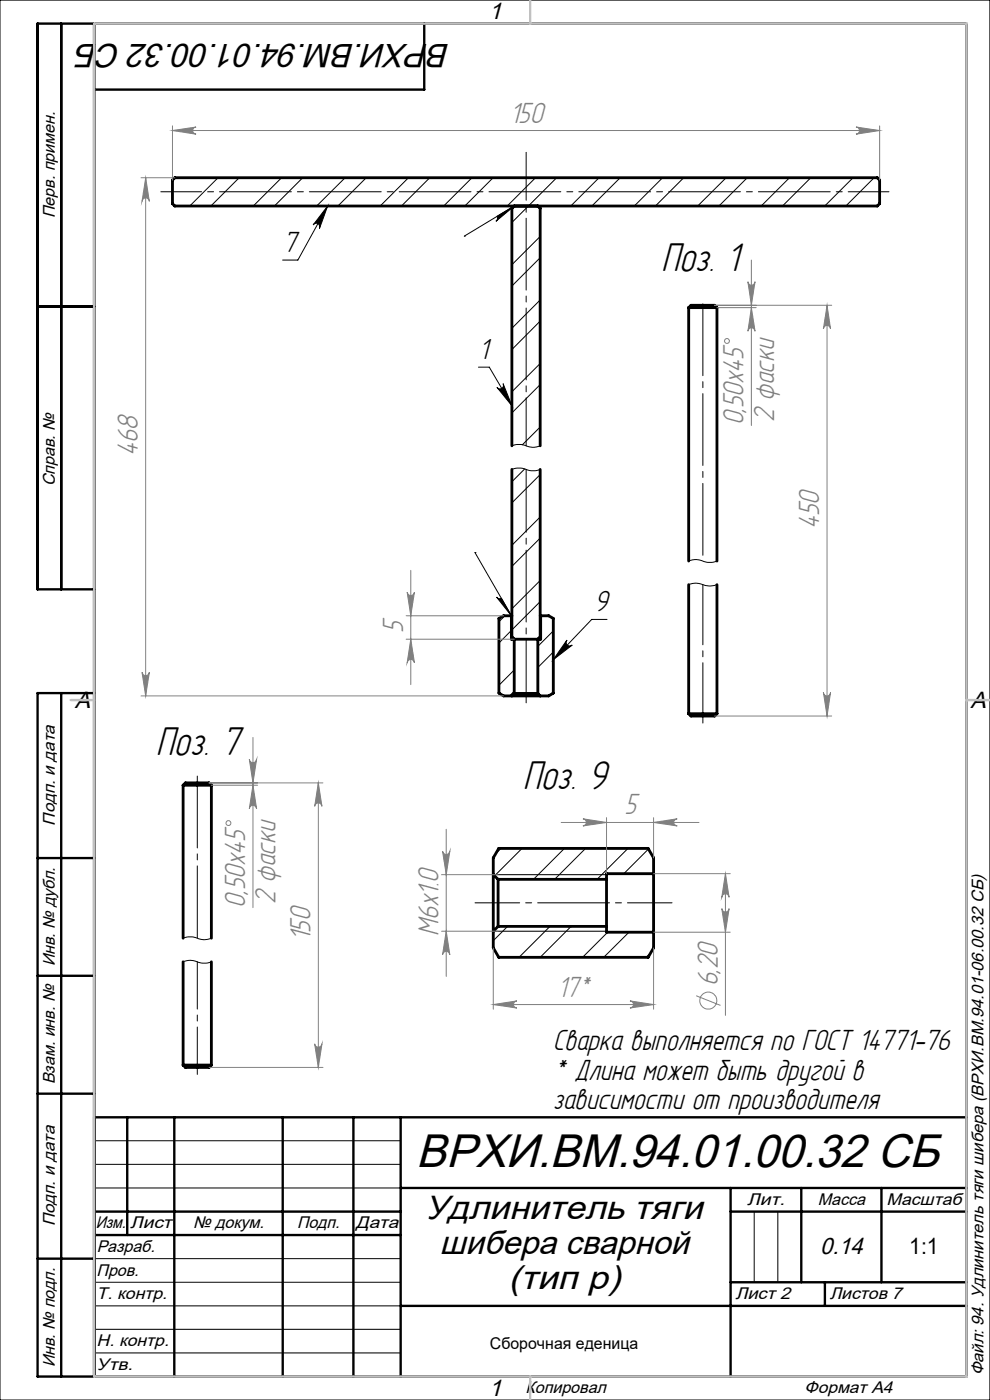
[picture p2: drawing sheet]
<svg xmlns="http://www.w3.org/2000/svg" width="210mm" height="297mm" viewBox="0 0 210 297" stroke-linecap="round" stroke-linejoin="round" font-family="sans-serif">
<g fill="none" stroke="#000" stroke-width=".21">
<path d="M0 0h210v297h-210zM37.3 37.7l-.7 .7M46.2 37.7l-5.9 6M50.7 37.7l-6 6M59.7 37.7l-6 6M64.2 37.7l-6 6M73.2 37.7l-6 6M77.7 37.7l-6 6M86.6 37.7l-6 6M91.2 37.7l-6 6M100.1 37.7l-6 6M104.6 37.7l-6 6"/>
<path d="M113.6 37.7l-6 6M118.1 37.7l-9.5 9.5M127.1 37.7l-6 6M131.6 37.7l-6 6M140.5 37.7l-6 6M145 37.7l-6 6M154 37.7l-6 6M158.5 37.7l-6 6M167.5 37.7l-6 6M172 37.7l-6 6M180.9 37.7l-6 6M185.4 37.7l-6 6"/>
<path d="M69.5 43.7l-6.3 11.5h-3.3M69.5 43.7l-1.7 4.8a.77 .77 0 0 0-.3-1.1 .77 .77 0 0 0-1.1 .3zM98.5 50.1h.1M105.4 45.9l3.7-2.2-3.9 3.3 .4-.6zM109.1 43.7l-10.6 6.4M114.6 50.2l-6 6M114.6 54.7l-6 6M101.5 77.9h2.3l4.8 8.2M114.6 63.6l-6 6M114.6 77.1l-6 6M114.6 68.1l-6 6.1M105.4 82.2a.76 .76 0 0 0 1 .2 .76 .76 0 0 0 .3-1l1.9 4.7z"/>
<path d="M108.6 99.6l.8-.3a7.2 7.2 0 0 1 3.3 .6l1.1-.1 .8-.2M108.6 94.6l.8-.3a7.2 7.2 0 0 1 3.3 .6l1.1-.1 .8-.2M111.3 99.5l-2.7 2.7M114.6 90.6l-3.8 3.8M114.6 81.6l-6 6M100.8 117.2l7.7 13.4M100.8 117.2h.1M114.6 109.7l-6 6M114.6 100.7l-6 6M114.6 114.2l-6 6M146.1 119a4.7 4.7 0 0 1 3.8 .3h1.1l1.1-.3M105.3 126.7l.2 .1a.64 .64 0 0 0 .9 .1l2.1 3.7z"/>
<path d="M107.1 130.6l-1.3 1.3M108.5 133.7l-2.7 2.7M114.6 123.2l-6 5.9M114.6 127.6l-6 6M117.4 133.8l-3.3 3.3M117.4 138.3l-3.3 3.3M120.3 135.8a.77 .77 0 0 0 0 1.1 .77 .77 0 0 0 1.1-.1l-4 3.1zM128.8 131.4h-3.3l-8.1 8.5M146.1 124a4.9 4.9 0 0 1 3.8 .2l.8 .1 1.4-.3M109.1 142.1l-3.3 3.3M109.1 146.6l-1 1M106.3 180l-1.1 1.1"/>
<path d="M110.7 180l-5.8 5.8M119.7 180l-6.5 6.5M124.2 180l-6.5 6.5M133.2 180l-6.6 6.5M38.8 199a4.7 4.7 0 0 1 3.9 .3l.8 .1 1.3-.4M107.7 196.5l-3.1 3.1M116.7 196.5l-6.6 6.6M121.1 196.5l-6.5 6.6M128.7 185.6h-24.1v12h24.1M128.9 197.8l-5.3 5.3M133.4 197.8l-5.3 5.3M137.5 180.1l-5.2 5.2"/>
<path d="M38.8 204a4.7 4.7 0 0 1 3.9 .3h1l1.1-.3M138.1 202l-1 1.1M20 242h65M20 247h65M20 252h65M160 257v15M165 257v15M20 267h65M20 272h65M20 277h65M20 282h65M20 287h65"/>
</g>
<g fill="none" stroke="#000" stroke-width=".6">
<path d="M37.1 37.7h149l.5 .5v5l-.5 .5h-149l-.5-.5v-5zM109.1 43.7l-.5 .5v50.4M114.1 43.7l.5 .5v50.4M146.1 65.3h6M146.1 65.3l.5-.5h5l.5 .5M146.1 65.3v53.7M152.1 65.3v53.7M108.6 99.6v35.5l.5 .5v11.5M114.6 99.6v35.5l-.5 .5v11.5M108.5 130.6v5h6.2v-5M108.6 130.6h-1.8l-1 .6v15.8l1 .6h1.8M114.6 130.6h1.8l1 .6v15.8l-1 .6h-1.8"/>
<path d="M146.1 124v27.4M152.1 124v27.4M108.6 147.6h6M109.1 147.1h5M109.1 147.1l-.5 .5M114.1 147.1l.5 .5M146.1 151.4h6M146.1 151.4l.5 .5h5l.5-.5M38.8 166.6h6M38.8 166.6l.5-.5h5l.5 .5M38.8 166.6v32.4M44.8 166.6v32.4"/>
<path d="M104.6 185.6v12M104.6 197.6v3.5l1.2 2h31.7l1.1-2v-3.3M104.6 185.6l1.1 .9M105.7 186.5v10M105.7 186.5h23M105.7 196.5h23M105.7 196.5l-1.1 1.1M128.7 186.5v10M128.7 196.5v1.3h9.9M138.6 185.3v12.5M138.6 185.3v-3.3l-1.1-2h-31.7l-1.2 2v3.6M138.6 185.3h-9.9v1.2"/>
<path d="M38.8 204v22M44.8 204v22M38.8 226h6M38.8 226l.5 .4h5l.5-.4"/>
</g>
<g fill="none" stroke="#808080" stroke-width=".21">
<path d="M29.9 37.7h7.2M30.9 37.7v109.9M30.9 37.7l.8 5a.78 .78 0 0 0-.8-.7 .78 .78 0 0 0-.8 .7zM36.6 26.7v11.5M36.6 27.7h150M36.6 27.7l5-.8a.76 .76 0 0 0-.7 .8 .76 .76 0 0 0 .7 .8zM181.6 26.9l5 .8-5 .8a.76 .76 0 0 0 .7-.8 .76 .76 0 0 0-.7-.8zM186.6 26.7v11.5M158.6 59.8a.76 .76 0 0 0 .8 .7 .76 .76 0 0 0 .8-.7l-.8 5zM159.4 55.2v35.1M151.6 64.8h24.8M152.1 65.3h8.3"/>
<path d="M159.4 65.3l.8 5a.76 .76 0 0 0-.8-.7 .76 .76 0 0 0-.8 .7zM175.4 64.8v87.1M175.4 64.8l.8 5a.76 .76 0 0 0-.8-.8 .76 .76 0 0 0-.7 .8zM86.1 135.6h23M86.1 130.6h20.7M86.4 125.6a.78 .78 0 0 0 .7 .7 .78 .78 0 0 0 .8-.7l-.8 5zM87.1 121v24.2M87.1 135.6l.8 5a.78 .78 0 0 0-.8-.7 .78 .78 0 0 0-.7 .7zM29.9 147.6h76.9M30.1 142.6a.78 .78 0 0 0 .8 .7 .78 .78 0 0 0 .8-.7l-.8 5zM53.7 156.5v36M151.6 151.9h24.8"/>
<path d="M174.7 146.9a.76 .76 0 0 0 .7 .7 .76 .76 0 0 0 .8-.7l-.8 5zM44.3 166.1h24.2M44.8 166.6h9.8M52.9 161.1a.78 .78 0 0 0 .8 .7 .78 .78 0 0 0 .7-.7l-.7 5zM53.7 166.6l.7 5a.78 .78 0 0 0-.7-.8 .78 .78 0 0 0-.8 .8zM67.5 166.1v60.3M67.5 166.1l.8 5a.78 .78 0 0 0-.8-.8 .78 .78 0 0 0-.8 .8zM94.7 175.9v31.2M119 174.5h29.3M123.6 173.7l5.1 .8-5.1 .7a.76 .76 0 0 0 .8-.7 .76 .76 0 0 0-.8-.8zM128.7 173.5v11.8M138.6 173.5v8.5"/>
<path d="M138.6 174.5l5.1-.8a.76 .76 0 0 0-.8 .8 .76 .76 0 0 0 .8 .7zM93.7 197.6h11.9M93.7 185.6h11.9M93.9 180.5a.78 .78 0 0 0 .8 .8 .78 .78 0 0 0 .7-.8l-.7 5.1zM94.7 197.6l.7 5a.78 .78 0 0 0-.7-.8 .78 .78 0 0 0-.8 .8zM138.6 197.8h16.3M138.6 185.3h16.3M153.1 192.8a.78 .78 0 0 0 .8 .7 .78 .78 0 0 0 .8-.7l-.8 5zM153.9 185.3l.8 5.1a.78 .78 0 0 0-.8-.8 .78 .78 0 0 0-.8 .8zM153.9 185.3v30.1M104.6 201.1v13M104.6 213.1h34"/>
<path d="M104.6 213.1l5-.8a.76 .76 0 0 0-.7 .8 .76 .76 0 0 0 .7 .8zM133.6 212.3l5 .8-5 .8a.76 .76 0 0 0 .8-.8 .76 .76 0 0 0-.8-.8zM138.6 201.1v13M147.7 211.2l5.1 2.1M44.3 226.4h24.2M66.7 221.4a.78 .78 0 0 0 .8 .8 .78 .78 0 0 0 .8-.8l-.8 5z"/>
<circle cx="154.2" cy="72.3" r=".52"/>
<circle cx="48.5" cy="174.6" r=".52"/>
<circle cx="150.2" cy="212.3" r="1.8"/>
</g>
<path d="M149.1 124v29.4" fill="none" stroke="#000" stroke-width=".21" stroke-dasharray="15.2 1.3 1.3 1.3" stroke-dashoffset="2.4"/>
<path d="M149.1 63.3v55.7" fill="none" stroke="#000" stroke-width=".21" stroke-dasharray="15.2 1.3 1.3 1.3" stroke-dashoffset="-1.2"/>
<path d="M41.9 204v23.9" fill="none" stroke="#000" stroke-width=".21" stroke-dasharray="15.2 1.3 1.3 1.3" stroke-dashoffset="5.2"/>
<path d="M41.9 164.6v34.4" fill="none" stroke="#000" stroke-width=".21" stroke-dasharray="15.2 1.3 1.3 1.3" stroke-dashoffset="-.1"/>
<path d="M111.6 99.6v49.5" fill="none" stroke="#000" stroke-width=".21" stroke-dasharray="15.2 1.3 1.3 1.3" stroke-dashoffset="1.9"/>
<path d="M111.6 32.3v62.3" fill="none" stroke="#000" stroke-width=".21" stroke-dasharray="15.2 1.3 1.3 1.3" stroke-dashoffset="5.1"/>
<path d="M100.8 191.5h41.8" fill="none" stroke="#000" stroke-width=".21" stroke-dasharray="15.2 1.3 1.3 1.3" stroke-dashoffset="5.8"/>
<g fill="none" stroke="#000" stroke-width=".5">
<path d="M13 5v120M20 5v287M90 5v14h-70M8 65h12M20 125h-12v-120h197v287h-197v-145h12M13 147v145M8 182h12M8 207h12M8 232h12M20 237h185M27 237v25M37 237v55"/>
<path d="M60 237v55M75 237v55M85 237v55M20 257h65M85 252h120M155 252v40M155 257h50M170 252v20M187 252v20M8 267h12M20 262h65M85 277h120"/>
<path d="M155 272h50M175 272v5"/>
</g>
<path d="M20 5h185v287h-185zM112.5 0v5M15 148.5h5M205 148.5h5M112.5 292v5" fill="none" stroke="#c0c0c0" stroke-width=".5"/>
<path d="M34.1 40.7h154.5" fill="none" stroke="#000" stroke-width=".21" stroke-dasharray="15.2 1.3 1.3 1.3" stroke-dashoffset="6.6"/>
<path d="M69.5 43.7l-1.7 4.8a.77 .77 0 0 0-.3-1.1 .77 .77 0 0 0-1.1 .3zM105.4 82.2a.76 .76 0 0 0 1 .2 .76 .76 0 0 0 .3-1l1.9 4.7zM120.3 135.8a.77 .77 0 0 0 0 1.1 .77 .77 0 0 0 1.1-.1l-4 3.1zM105.3 126.7l.2 .1a.64 .64 0 0 0 .9 .1l2.1 3.7zM105.4 45.9l3.7-2.2-3.9 3.3 .4-.6z" fill="#000"/>
<g fill="#808080">
<path d="M138.6 174.5l5.1-.8a.76 .76 0 0 0-.8 .8 .76 .76 0 0 0 .8 .7zM123.6 173.7l5.1 .8-5.1 .7a.76 .76 0 0 0 .8-.7 .76 .76 0 0 0-.8-.8z"/>
<path d="M36.6 27.7l5-.8a.76 .76 0 0 0-.7 .8 .76 .76 0 0 0 .7 .8zM181.6 26.9l5 .8-5 .8a.76 .76 0 0 0 .7-.8 .76 .76 0 0 0-.7-.8zM104.6 213.1l5-.8a.76 .76 0 0 0-.7 .8 .76 .76 0 0 0 .7 .8zM133.6 212.3l5 .8-5 .8a.76 .76 0 0 0 .8-.8 .76 .76 0 0 0-.8-.8z"/>
<path d="M153.1 192.8a.78 .78 0 0 0 .8 .7 .78 .78 0 0 0 .8-.7l-.8 5zM153.9 185.3l.8 5.1a.78 .78 0 0 0-.8-.8 .78 .78 0 0 0-.8 .8z"/>
<path d="M30.1 142.6a.78 .78 0 0 0 .8 .7 .78 .78 0 0 0 .8-.7l-.8 5zM30.9 37.7l.8 5a.78 .78 0 0 0-.8-.7 .78 .78 0 0 0-.8 .7zM87.1 135.6l.8 5a.78 .78 0 0 0-.8-.7 .78 .78 0 0 0-.7 .7zM86.4 125.6a.78 .78 0 0 0 .7 .7 .78 .78 0 0 0 .8-.7l-.8 5zM174.7 146.9a.76 .76 0 0 0 .7 .7 .76 .76 0 0 0 .8-.7l-.8 5zM175.4 64.8l.8 5a.76 .76 0 0 0-.8-.8 .76 .76 0 0 0-.7 .8zM159.4 65.3l.8 5a.76 .76 0 0 0-.8-.7 .76 .76 0 0 0-.8 .7zM158.6 59.8a.76 .76 0 0 0 .8 .7 .76 .76 0 0 0 .8-.7l-.8 5zM94.7 197.6l.7 5a.78 .78 0 0 0-.7-.8 .78 .78 0 0 0-.8 .8zM93.9 180.5a.78 .78 0 0 0 .8 .8 .78 .78 0 0 0 .7-.8l-.7 5.1z"/>
<path d="M67.5 166.1l.8 5a.78 .78 0 0 0-.8-.8 .78 .78 0 0 0-.8 .8zM66.7 221.4a.78 .78 0 0 0 .8 .8 .78 .78 0 0 0 .8-.8l-.8 5zM52.9 161.1a.78 .78 0 0 0 .8 .7 .78 .78 0 0 0 .7-.7l-.7 5zM53.7 166.6l.7 5a.78 .78 0 0 0-.7-.8 .78 .78 0 0 0-.8 .8z"/>
</g>
<text font-size="10" x="88.3" y="247.6">ВРХИ.ВМ.94.01.00.32 СБ</text>
<g font-size="9.5">
<text x="140.2" y="57.5">Поз. 1</text>
<text x="33.1" y="160.2">Поз. 7</text>
<text x="110.9" y="167.3">Поз. 9</text>
</g>
<g font-size="7.1">
<text x="95.5" y="9.3" transform="rotate(-180 95.5 9.3)">ВРХИ.ВМ.94.01.00.32 СБ</text>
<text x="90.2" y="258.6">Удлинитель тяги</text>
<text x="93.3" y="266.1">шибера сварной</text>
<text x="107.9" y="273.6">(тип р)</text>
</g>
<g font-size="6.9" fill="#808080">
<text x="108.1" y="26">150</text>
<text x="164.2" y="89.6" transform="rotate(-90 164.2 89.6)">2 фаски</text>
<text x="157.7" y="90.3" transform="rotate(-90 157.7 90.3)">0,50х45</text>
<text x="29.3" y="96.7" transform="rotate(-90 29.3 96.7)">468</text>
<text x="173.8" y="112.3" transform="rotate(-90 173.8 112.3)">450</text>
<text x="85.5" y="134.3" transform="rotate(-90 85.5 134.3)">5</text>
<text x="132.5" y="172.8">5</text>
<text x="58.4" y="191.9" transform="rotate(-90 58.4 191.9)">2 фаски</text>
<text x="52" y="192.5" transform="rotate(-90 52 192.5)">0,50х45</text>
<text x="65.9" y="199.7" transform="rotate(-90 65.9 199.7)">150</text>
<text x="93" y="198.5" transform="rotate(-90 93 198.5)">M6x1.0</text>
<text x="152.2" y="209.3" transform="rotate(-90 152.2 209.3)">6,20</text>
<text x="118.3" y="211.4">17*</text>
</g>
<g font-size="6.9">
<text x="60" y="53.5">7</text>
<text x="101.5" y="76.2">1</text>
<text x="126.1" y="129.7">9</text>
<text x="117.3" y="222.8">Сварка выполняется по ГОСТ 14771-76</text>
<text x="117.3" y="229">* Длина может быть другой в</text>
<text x="117.3" y="235.3">зависимости от производителя</text>
</g>
<g font-size="5">
<text x="103.7" y="4.1">1</text>
<text x="15.9" y="150.1">A</text>
<text x="205.9" y="150.1">A</text>
<text x="174" y="266">0.14</text>
<text x="103.7" y="296.1">1</text>
</g>
<text font-size="4.8" x="192.9" y="266">1:1</text>
<g font-size="3.6">
<text x="11.6" y="46.3" transform="rotate(-90 11.6 46.3)">Перв. примен.</text>
<text x="11.6" y="103.2" transform="rotate(-90 11.6 103.2)">Справ. №</text>
<text x="11.6" y="175.1" transform="rotate(-90 11.6 175.1)">Подп. и дата</text>
<text x="11.6" y="205" transform="rotate(-90 11.6 205)">Инв. № дубл.</text>
<text x="11.6" y="230" transform="rotate(-90 11.6 230)">Взам. инв. №</text>
<text x="158.5" y="255.6">Лит.</text>
<text x="173.5" y="255.6">Масса</text>
<text x="188.1" y="255.6">Масштаб</text>
<text x="11.6" y="260.1" transform="rotate(-90 11.6 260.1)">Подп. и дата</text>
<text x="20.3" y="260.6">Изм.</text>
<text x="27.6" y="260.6">Лист</text>
<text x="41" y="260.6">№ докум.</text>
<text x="63" y="260.6">Подп.</text>
<text x="75.5" y="260.6">Дата</text>
<text x="20.5" y="265.6">Разраб.</text>
<text x="20.5" y="275.6">Т. контр.</text>
<text x="20.5" y="270.6">Пров.</text>
<text x="156" y="275.6">Лист 2</text>
<text x="176" y="275.6">Листов 7</text>
<text x="20.5" y="285.6">Н. контр.</text>
<text x="11.6" y="290" transform="rotate(-90 11.6 290)">Инв. № подл.</text>
<text x="20.5" y="290.6">Утв.</text>
<text x="208.6" y="291.8" transform="rotate(-90 208.6 291.8)">Файл: 94. Удлинитель тяги шибера (ВРХИ.ВМ.94.01-06.00.32 СБ)</text>
<text x="111.5" y="295.6">Копировал</text>
<text x="170.7" y="295.6">Формат А4</text>
</g>
<text font-size="3.4" x="103.9" y="286.1">Сборочная еденица</text>
</svg>
